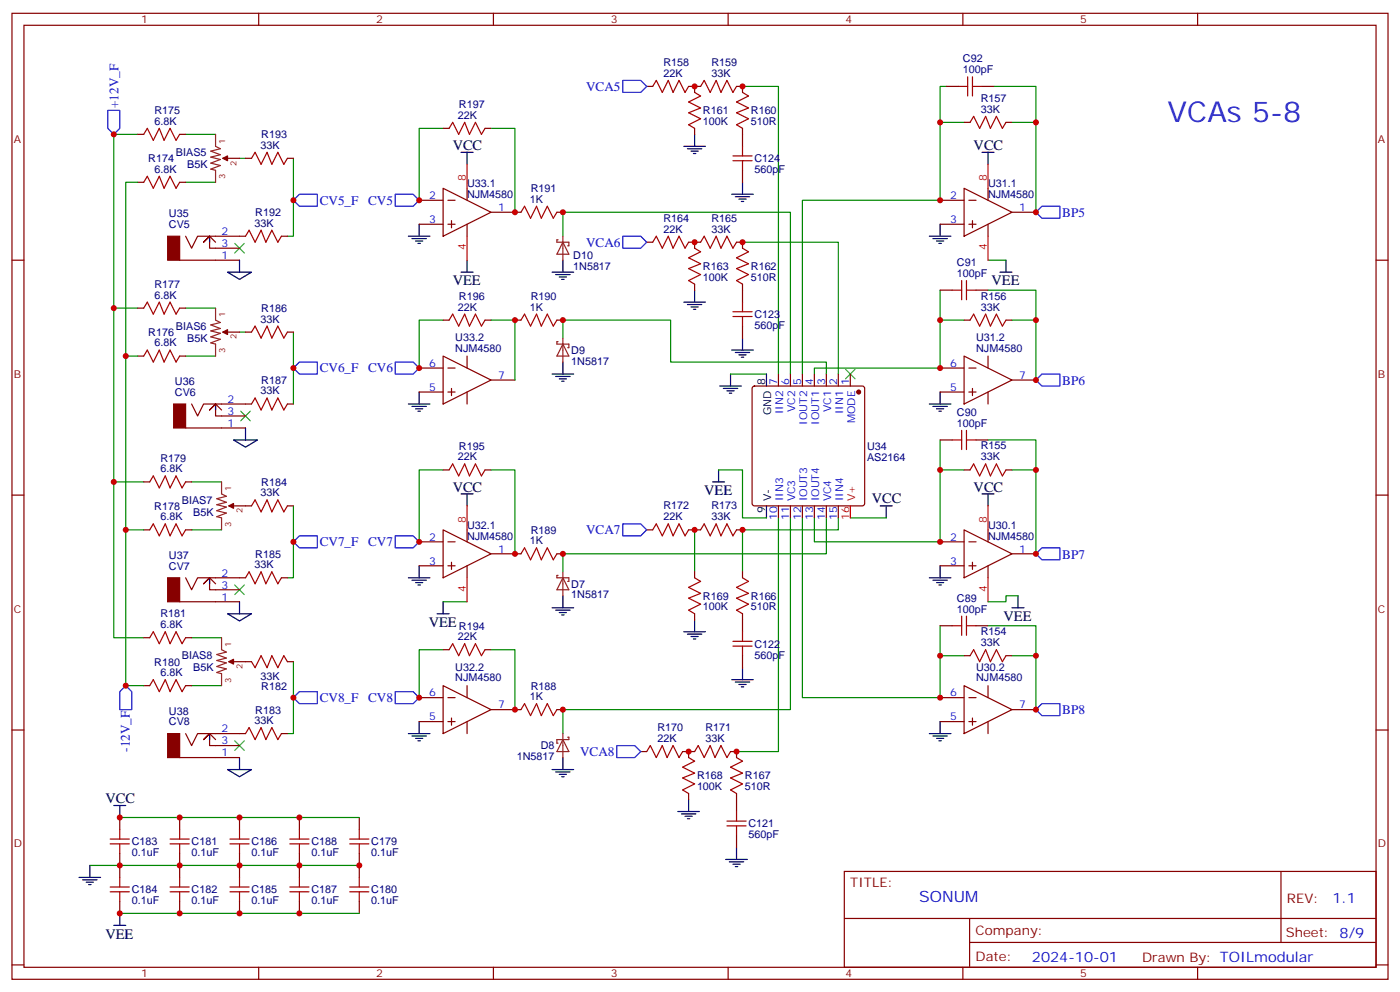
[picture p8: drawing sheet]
<svg xmlns="http://www.w3.org/2000/svg" width="412mm" height="292mm" viewBox="0 0 412 292" stroke-linecap="round" stroke-linejoin="round" font-family="sans-serif">
<g fill="none" stroke="#870000" stroke-width=".35">
<path d="M3.5 3.9h405.4v284.4h-405.4zM7.1 7.4h398.2v277.3h-398.2zM76.2 3.9v3.5M145.3 3.9v3.5M214.5 3.9v3.5M283.6 3.9v3.5M352.8 3.9v3.5M40.6 39.5h1.7M52.9 39.5h1.8M130.5 37.8h1.8M142.9 37.8h1.7M190.5 25.4h1.8"/>
<path d="M202.8 25.4h3.6M204.6 25.4v1.8M204.6 37.8v1.7M217 25.4h1.7v1.8M218.7 37.8v5.3M278.7 25.4h3.5M284 36h1.8M289.3 25.4h3.5M296.3 36h1.8M40.6 53.7h1.7M52.9 53.7h1.8M67 46.6h3.6"/>
<path d="M72.3 46.6h1.8M84.7 46.6h1.7M123.5 58.9h7M130.5 55.4l14.1 7.1-14.1 7zM131.9 58.9h2.2M137.6 55.4v3.5M218.7 50.1v3.6M276.9 58.9h7.1M284 55.4l14.1 7.1-14.1 7zM285.4 58.9h2.1M291 55.4v3.5M3.5 76.6h3.6"/>
<path d="M52.9 76.6h17.7M54.7 69.5l1.7 3.6 1.8-3.6h14.1M63.5 71.3l-1.8-1.8-1.7 1.8 1.7-1.8v3.6h8.9M82.9 69.5h1.8M123.5 66h7M131.9 66h2.2M133 64.9v2.2M137.6 66v3.5M144.6 62.5h8.9M164 62.5h1.8M190.5 71.3h1.8M202.8 71.3h3.6"/>
<path d="M204.6 71.3v1.8M217 71.3h1.7v1.8M276.9 66h7.1M285.4 66h2.1M286.5 64.9v2.2M291 66v3.5M298.1 62.5h7.1M405.3 76.6h3.6M40.6 90.7h1.7M52.9 90.7h1.8M67 97.8h3.6M72.3 97.8h1.8"/>
<path d="M84.7 97.8h1.7M130.5 94.2h1.8M142.9 94.2h1.7M151.7 94.2h1.8M164 94.2h1.8M204.6 83.6v1.8M218.7 83.6v5.3M218.7 96v3.5M276.9 85.4h3.6M284 94.2h1.8M287.5 85.4h3.5M296.3 94.2h1.8"/>
<path d="M40.6 104.8h1.7M52.9 104.8h1.8M56.4 118.9l1.8 3.5 1.8-3.5h14.1M84.7 118.9h1.7M123.5 108.3h7M123.5 115.4h7M130.5 104.8l14.1 7.1-14.1 7zM131.9 108.3h2.2M131.9 115.4h2.2M133 114.3v2.2M137.6 104.8v3.5M137.6 115.4v3.5"/>
<path d="M144.6 111.9h7.1M221.8 113.8l.4-.2h31.8l.5 .2 .2 .5v33.9l-.2 .5-.5 .2h-31.8l-.4-.2-.3-.5v-33.9zM229.3 110.1v3.5M232.8 110.1v3.5M236.4 110.1v3.5M239.9 110.1v3.5M243.4 110.1v3.5M246.9 110.1v3.5M250.5 110.1v3.5M276.9 108.3h7.1M276.9 115.4h7.1M284 104.8l14.1 7.1-14.1 7z"/>
<path d="M285.4 108.3h2.1M285.4 115.4h2.1M286.5 114.3v2.2M291 104.8v3.5M291 115.4v3.5M298.1 111.9h7.1M54.7 126h17.6M65.3 120.7l-1.8-1.8-1.8 1.8 1.8-1.8v3.5h8.8M130.5 138.3h1.8M142.9 138.3h1.7M276.9 129.5h3.6M284 138.3h1.8"/>
<path d="M287.5 129.5h3.5M296.3 138.3h1.8M3.5 145.7h3.6M42.3 156h1.8M42.3 141.9h1.8M54.7 156h1.7M54.7 141.9h1.7M68.8 148.9h5.3M84.7 148.9h1.7M123.5 159.5h7M130.5 156l14.1 7-14.1 7.1zM131.9 159.5h2.2"/>
<path d="M137.6 156v3.5M190.5 156h1.8M202.8 156h3.6M217 156h1.7M229.3 148.9v3.5M232.8 148.9v3.5M236.4 148.9v3.5M239.9 148.9v3.5M243.4 148.9v3.5M246.9 148.9v3.5M276.9 159.5h7.1M284 156l14.1 7-14.1 7.1z"/>
<path d="M285.4 159.5h2.1M291 156v3.5M405.3 145.7h3.6M52.9 177.1h17.7M54.7 170.1l1.7 3.5 1.8-3.5h14.1M63.5 171.8l-1.8-1.7-1.7 1.7 1.7-1.7v3.5h8.9M82.9 170.1h1.8M123.5 166.5h7M131.9 166.5h2.2M133 165.5v2.1M137.6 166.5v3.6M144.6 163h8.9"/>
<path d="M164 163h1.8M204.6 168.3v1.8M218.7 168.3v1.8M276.9 166.5h7.1M285.4 166.5h2.1M286.5 165.5v2.1M291 166.5v3.6M298.1 163h7.1M42.3 187.7h1.8M54.7 187.7h1.7M68.8 194.8h5.3M84.7 194.8h1.7"/>
<path d="M130.5 191.2h1.8M142.9 191.2h1.7M204.6 180.7v1.7M218.7 180.7v5.2M218.7 193v3.5M276.9 184.2h3.6M284 193h1.8M287.5 184.2h3.5M296.3 193h1.8M3.5 214.9h3.6M42.3 201.8h1.8M54.7 215.9l1.7 3.6 1.8-3.6h14.1"/>
<path d="M54.7 201.8h1.7M63.5 217.7l-1.8-1.8-1.7 1.8 1.7-1.8v3.6h8.9M82.9 215.9h1.8M123.5 205.4h7M123.5 212.4h7M130.5 201.8l14.1 7.1-14.1 7zM131.9 205.4h2.2M131.9 212.4h2.2M133 211.3v2.2M137.6 201.8v3.6M137.6 212.4v3.5M144.6 208.9h8.9"/>
<path d="M164 208.9h1.8M276.9 205.4h7.1M276.9 212.4h7.1M284 201.8l14.1 7.1-14.1 7zM285.4 205.4h2.1M285.4 212.4h2.1M286.5 211.3v2.2M291 201.8v3.6M291 212.4v3.5M298.1 208.9h7.1M405.3 214.9h3.6M52.9 223h17.7"/>
<path d="M188.7 221.2h1.8M201.1 221.2h3.5M202.8 221.2v1.8M202.8 233.6v1.7M215.2 221.2h1.8v1.8M217 233.6v5.3M35.3 240.6v3.6M35.3 251.2v7.1M52.9 240.6v3.6M52.9 251.2v7.1M70.6 240.6v3.6M70.6 251.2v7.1"/>
<path d="M88.2 240.6v3.6M88.2 251.2v7.1M105.8 240.6v3.6M105.8 251.2v7.1M217 245.9v3.5M248.7 256.5h156.6v28.2h-156.6zM377.3 256.5v20.9M35.3 265.3v3.6M52.9 265.3v3.6M70.6 265.3v3.6M88.2 265.3v3.6M105.8 265.3v3.6"/>
<path d="M248.7 270.4h156.5M285.6 277.4h119.6M285.6 270.4v14.1M3.5 284h3.6M76.2 284.7v3.6M145.3 284.7v3.6M214.5 284.7v3.6M283.6 284.7v3.6M352.8 284.7v3.6M405.3 284h3.6"/>
</g>
<g fill="none" stroke="#008700" stroke-width=".35">
<path d="M40.6 39.5h-7.1v148.2h8.8M54.7 39.5h8.8M130.5 37.8h-7v21.1M144.6 37.8h7.1v24.7M218.7 25.4h10.6v84.7M276.9 36h7.1M278.7 25.4h-1.8v33.5h-40.5v51.2M292.8 25.4h12.4v37.1M298.1 36h7.1M40.6 53.7h-3.6v148.1h5.3M54.7 53.7h8.8M70.6 46.6h1.7"/>
<path d="M86.4 46.6v22.9h-1.7M165.8 69.5v-7h67v47.6M218.7 71.3h28.2v38.8M291 76.6h5.3M33.5 90.7h7.1M54.7 90.7h8.8M70.6 97.8h1.7M86.4 97.8v21.1M130.5 94.2h-7v14.1M144.6 94.2h7.1v17.7M165.8 99.5v-5.3h31.8v12.4h45.8v3.5M276.9 85.4v22.9h-37v1.8"/>
<path d="M276.9 94.2h7.1M291 85.4h14.2v26.5M298.1 94.2h7.1M37 104.8h3.6M54.7 104.8h8.8M215.2 110.1h10.6M130.5 138.3h-7v21.2M144.6 138.3h7.1v24.7M211.7 138.3h7v14.1h7.1M276.9 129.5v30h-37v-7.1M276.9 138.3h7.1M291 129.5h14.2v33.5"/>
<path d="M298.1 138.3h7.1M33.5 141.9h8.8M37 156h5.3M56.4 141.9h8.9M56.4 156h8.9M86.4 148.9v21.2h-1.7M204.6 156v12.3M229.3 152.4v68.8h-12.3M232.8 152.4v56.5h-67v7M236.4 152.4v53h40.5v-21.2M243.4 152.4v10.6h-77.6v5.3M246.9 152.4v3.6h-28.2v12.3"/>
<path d="M250.5 152.4h10.6M130.5 177.1h7.1M299.9 175.4h-3.6v1.7h-5.3M56.4 187.7h8.9M86.4 194.8v21.1h-1.7M130.5 191.2h-7v14.2M144.6 191.2h7.1v17.7M276.9 193h7.1M291 184.2h14.2v24.7M298.1 193h7.1M56.4 201.8h8.9M26.5 254.7h79.3"/>
<path d="M35.3 240.6h70.5M35.3 268.9h70.5"/>
</g>
<g fill="none" stroke="#000" stroke-width=".35">
<path d="M204.6 39.5v3.6M135.8 44.8h3.5M137.6 44.8v3.6M201.4 43.1h6.4M202.5 43.8h4.2M203.6 44.5h2.1M204.3 45.2h.7M215.5 57.2h6.4M216.6 57.9h4.2M217.7 58.6h2.1M218.4 59.3h.7M218.7 53.7v3.5"/>
<path d="M289.3 44.8h3.5M291 44.8v3.6M61.7 69.5v1.8M70.6 76.6v3.5M120.3 69.5h6.3M121.4 70.2h4.2M122.4 70.9h2.1M123.1 71.6h.7M123.5 66v3.5M137.6 76.6v3.5M165.8 76.6v3.5M273.8 69.5h6.3"/>
<path d="M274.8 70.2h4.2M275.9 70.9h2.1M276.6 71.6h.7M276.9 66v3.5M296.3 76.6v3.5M67 80.1h7.1l-3.5 2.1zM135.8 80.1h3.5M162.6 80.1h6.4M163.7 80.8h4.2M164.7 81.5h2.2M165.5 82.2h.7M201.4 88.9h6.4"/>
<path d="M202.5 89.6h4.2M203.6 90.3h2.1M204.3 91.1h.7M204.6 85.4v3.5M218.7 99.5v3.5M294.6 80.1h3.5M63.5 118.9v1.8M120.3 118.9h6.3M121.4 119.6h4.2M123.5 115.4v3.5M162.6 110.1h6.4M163.7 110.8h4.2"/>
<path d="M164.7 111.5h2.2M165.5 112.2h.7M165.8 106.6v3.5M212 113.6h6.4M213.1 114.3h4.2M214.1 115h2.2M214.8 115.7h.7M215.2 110.1v3.5M215.5 103h6.4M216.6 103.8h4.2M217.7 104.5h2.1M218.4 105.2h.7"/>
<path d="M225.8 110.1v3.5M273.8 118.9h6.3M274.8 119.6h4.2M276.9 115.4v3.5M68.8 129.5h7l-3.5 2.1zM72.3 126v3.5M122.4 120.3h2.1M123.1 121h.7M211.7 138.3v3.6M275.9 120.3h2.1M276.6 121h.7M135.8 145.4h3.5"/>
<path d="M137.6 145.4v3.5M209.9 141.9h3.5M225.8 148.9v3.5M259.3 148.9h3.5M261.1 148.9v3.5M289.3 145.4h3.5M291 145.4v3.5M61.7 170.1v1.7M70.6 177.1v3.6M120.3 170.1h6.3M121.4 170.8h4.2M122.4 171.5h2.1"/>
<path d="M123.1 172.2h.7M123.5 166.5v3.6M130.5 177.1v3.6M162.6 178.9h6.4M163.7 179.6h4.2M165.8 175.4v3.5M273.8 170.1h6.3M274.8 170.8h4.2M275.9 171.5h2.1M276.6 172.2h.7M276.9 166.5v3.6M298.1 178.9h3.5"/>
<path d="M299.9 175.4v3.5M67 180.7h7.1l-3.5 2.1zM128.8 180.7h3.5M164.7 180.3h2.2M165.5 181h.7M201.4 185.9h6.4M202.5 186.7h4.2M203.6 187.4h2.1M204.3 188.1h.7M204.6 182.4v3.5M218.7 196.5v3.6M61.7 215.9v1.8"/>
<path d="M120.3 215.9h6.3M121.4 216.6h4.2M122.4 217.3h2.1M123.1 218.1h.7M123.5 212.4v3.5M215.5 200.1h6.4M216.6 200.8h4.2M217.7 201.5h2.1M218.4 202.2h.7M273.8 215.9h6.3M274.8 216.6h4.2M275.9 217.3h2.1"/>
<path d="M276.6 218.1h.7M276.9 212.4v3.5M33.5 237.1h3.5M35.3 237.1v3.5M67 226.5h7.1l-3.5 2.1zM70.6 223v3.5M162.6 226.5h6.4M163.7 227.2h4.2M164.7 227.9h2.2M165.5 228.6h.7M165.8 223v3.5M199.7 238.9h6.3"/>
<path d="M200.7 239.6h4.3M202.8 235.3v3.6M23.3 258.3h6.3M24.3 259h4.3M25.4 259.7h2.1M26.5 254.7v3.6M201.8 240.3h2.1M202.5 241h.7M213.8 253h6.3M214.8 253.7h4.3M215.9 254.4h2.1M216.6 255.1h.7"/>
<path d="M217 249.4v3.6M26.1 260.4h.7M33.5 272.4h3.5M35.3 268.9v3.5"/>
</g>
<path d="M137.6 48.4v7M291 48.4v7M137.6 69.5v7.1M291 69.5v7.1M137.6 148.9v7.1M250.5 148.9v3.5M291 148.9v7.1M137.6 170.1v7M291 170.1v7" fill="none" stroke="#f00" stroke-width=".35"/>
<path d="M69.1 71.6l2.9 2.9M72 71.6l-2.9 2.9M249.1 108.7l2.8 2.8M251.9 108.7l-2.8 2.8M70.9 121l2.8 2.9M73.7 121l-2.8 2.9M69.1 172.2l2.9 2.8M72 172.2l-2.9 2.8M69.1 218.1l2.9 2.8M72 218.1l-2.9 2.8" fill="none" stroke="#3c3" stroke-width=".35"/>
<g fill="none" stroke="#a10000" stroke-width=".35">
<path d="M42.3 39.5l1.1-1.7 1.8 3.5 1.7-3.5 1.4 3.5 1.8-3.5 1.8 3.5 1-1.8M132.3 37.8l1-1.8 1.8 3.5 1.8-3.5 1.4 3.5 1.8-3.5 1.7 3.5 1.1-1.7M192.3 25.4l1-1.7 1.8 3.5 1.7-3.5 1.5 3.5 1.7-3.5 1.8 3.5 1-1.8M204.6 27.2l1.8 1.1-3.6 1.7 3.6 1.8-3.6 1.4 3.6 1.8-3.6 1.7 1.8 1.1M206.4 25.4l1-1.7 1.8 3.5 1.8-3.5 1.4 3.5 1.7-3.5 1.8 3.5 1.1-1.8M218.7 27.2l1.8 1.1-3.5 1.7 3.5 1.8-3.5 1.4 3.5 1.8-3.5 1.7 1.7 1.1M282.2 25.4h2.8M285 22.6v5.7M285.8 36l1-1.7 1.8 3.5 1.7-3.5 1.4 3.5 1.8-3.5 1.8 3.5 1-1.8M286.5 22.6v5.7M286.5 25.4h2.8M42.3 53.7l1.1-1.8 1.8 3.5 1.7-3.5 1.4 3.5 1.8-3.5 1.8 3.5 1-1.7"/>
<path d="M74.1 46.6l1-1.8 1.8 3.6 1.8-3.6 1.4 3.6 1.7-3.6 1.8 3.6 1.1-1.8M215.9 45.9h5.6M215.9 47.3h5.6M218.7 43.1v2.8M218.7 47.3v2.8M72.3 69.5l1.1-1.7 1.7 3.5 1.8-3.5 1.4 3.5 1.8-3.5 1.7 3.5 1.1-1.8M153.5 62.5l1-1.8 1.8 3.5 1.7-3.5 1.5 3.5 1.7-3.5 1.8 3.5 1-1.7M192.3 71.3l1-1.8 1.8 3.6 1.7-3.6 1.5 3.6 1.7-3.6 1.8 3.6 1-1.8M204.6 73.1l1.8 1-3.6 1.8 3.6 1.7-3.6 1.5 3.6 1.7-3.6 1.8 1.8 1M206.4 71.3l1-1.8 1.8 3.6 1.8-3.6 1.4 3.6 1.7-3.6 1.8 3.6 1.1-1.8M218.7 73.1l1.8 1-3.5 1.8 3.5 1.7-3.5 1.5 3.5 1.7-3.5 1.8 1.7 1M42.3 90.7l1.1-1.8 1.8 3.6 1.7-3.6 1.4 3.6 1.8-3.6 1.8 3.6 1-1.8"/>
<path d="M74.1 97.8l1-1.8 1.8 3.5 1.8-3.5 1.4 3.5 1.7-3.5 1.8 3.5 1.1-1.7M132.3 94.2l1-1.7 1.8 3.5 1.8-3.5 1.4 3.5 1.8-3.5 1.7 3.5 1.1-1.8M153.5 94.2l1-1.7 1.8 3.5 1.7-3.5 1.5 3.5 1.7-3.5 1.8 3.5 1-1.8M215.9 91.8h5.6M215.9 93.2h5.6M218.7 88.9v2.9M218.7 93.2v2.8M280.5 85.4h2.8M283.3 82.6v5.6M284.7 82.6v5.6M284.7 85.4h2.8M285.8 94.2l1-1.7 1.8 3.5 1.7-3.5 1.4 3.5 1.8-3.5 1.8 3.5 1-1.8"/>
<path d="M42.3 104.8l1.1-1.8 1.8 3.6 1.7-3.6 1.4 3.6 1.8-3.6 1.8 3.6 1-1.8M74.1 118.9l1-1.7 1.8 3.5 1.8-3.5 1.4 3.5 1.7-3.5 1.8 3.5 1.1-1.8M132.3 138.3l1-1.7 1.8 3.5 1.8-3.5 1.4 3.5 1.8-3.5 1.7 3.5 1.1-1.8M280.5 129.5h2.8M283.3 126.7v5.6M284.7 126.7v5.6M284.7 129.5h2.8M285.8 138.3l1-1.7 1.8 3.5 1.7-3.5 1.4 3.5 1.8-3.5 1.8 3.5 1-1.8M44.1 156l1.1-1.8 1.7 3.5 1.8-3.5 1.4 3.5 1.8-3.5 1.7 3.5 1.1-1.7M44.1 141.9l1.1-1.8 1.7 3.5 1.8-3.5 1.4 3.5 1.8-3.5 1.7 3.5 1.1-1.7M74.1 148.9l1-1.8 1.8 3.6 1.8-3.6 1.4 3.6 1.7-3.6 1.8 3.6 1.1-1.8M192.3 156l1-1.8 1.8 3.5 1.7-3.5 1.5 3.5 1.7-3.5 1.8 3.5 1-1.7"/>
<path d="M206.4 156l1-1.8 1.8 3.5 1.8-3.5 1.4 3.5 1.7-3.5 1.8 3.5 1.1-1.7M72.3 170.1l1.1-1.8 1.7 3.5 1.8-3.5 1.4 3.5 1.8-3.5 1.7 3.5 1.1-1.7M153.5 163l1-1.7 1.8 3.5 1.7-3.5 1.5 3.5 1.7-3.5 1.8 3.5 1-1.8M204.6 170.1l1.8 1-3.6 1.8 3.6 1.8-3.6 1.4 3.6 1.7-3.6 1.8 1.8 1.1M218.7 170.1l1.8 1-3.5 1.8 3.5 1.8-3.5 1.4 3.5 1.7-3.5 1.8 1.7 1.1M44.1 187.7l1.1-1.8 1.7 3.6 1.8-3.6 1.4 3.6 1.8-3.6 1.7 3.6 1.1-1.8M74.1 194.8l1 1.7 1.8-3.5 1.8 3.5 1.4-3.5 1.7 3.5 1.8-3.5 1.1 1.8M132.3 191.2l1-1.7 1.8 3.5 1.8-3.5 1.4 3.5 1.8-3.5 1.7 3.5 1.1-1.8M215.9 188.8h5.6M215.9 190.2h5.6M218.7 185.9v2.9M218.7 190.2v2.8"/>
<path d="M280.5 184.2h2.8M283.3 181.4v5.6M284.7 181.4v5.6M284.7 184.2h2.8M285.8 193l1-1.8 1.8 3.6 1.7-3.6 1.4 3.6 1.8-3.6 1.8 3.6 1-1.8M44.1 201.8l1.1-1.7 1.7 3.5 1.8-3.5 1.4 3.5 1.8-3.5 1.7 3.5 1.1-1.8M72.3 215.9l1.1-1.7 1.7 3.5 1.8-3.5 1.4 3.5 1.8-3.5 1.7 3.5 1.1-1.8M153.5 208.9l1-1.8 1.8 3.5 1.7-3.5 1.5 3.5 1.7-3.5 1.8 3.5 1-1.7M190.5 221.2l1.1-1.7 1.7 3.5 1.8-3.5 1.4 3.5 1.8-3.5 1.7 3.5 1.1-1.8M202.8 223l1.8 1-3.5 1.8 3.5 1.8-3.5 1.4 3.5 1.8-3.5 1.7 1.7 1.1M204.6 221.2l1.1-1.7 1.7 3.5 1.8-3.5 1.4 3.5 1.8-3.5 1.7 3.5 1.1-1.8M217 238.9v2.8"/>
<path d="M217 223l1.7 1-3.5 1.8 3.5 1.8-3.5 1.4 3.5 1.8-3.5 1.7 1.8 1.1M32.5 247h5.6M32.5 248.4h5.6M35.3 244.2v2.8M35.3 248.4v2.8M35.3 258.3v2.8M50.1 247h5.6M50.1 248.4h5.6M52.9 244.2v2.8M52.9 248.4v2.8M52.9 258.3v2.8M67.7 247h5.7"/>
<path d="M67.7 248.4h5.7M70.6 244.2v2.8M70.6 248.4v2.8M70.6 258.3v2.8M85.4 247h5.6M85.4 248.4h5.6M88.2 244.2v2.8M88.2 248.4v2.8M88.2 258.3v2.8M103 247h5.7M103 248.4h5.7M105.8 244.2v2.8"/>
<path d="M105.8 248.4v2.8M105.8 258.3v2.8M214.1 241.7h5.7M214.1 243.1h5.7M217 243.1v2.8M32.5 261.1h5.6M32.5 262.5h5.6M35.3 262.5v2.8M50.1 261.1h5.6M50.1 262.5h5.6M52.9 262.5v2.8M67.7 261.1h5.7"/>
<path d="M67.7 262.5h5.7M70.6 262.5v2.8M85.4 261.1h5.6M85.4 262.5h5.6M88.2 262.5v2.8M103 261.1h5.7M103 262.5h5.7M105.8 262.5v2.8"/>
</g>
<g fill="none" stroke="#8c2424" stroke-width=".35">
<path d="M63.5 39.5v3.6l1.4 .7-2.8 .7 2.8 1-2.8 .7 2.8 .8-2.8 1 2.8 .7-2.8 1.1 1.4 .3v3.6M65.6 46.6h1.4M164.4 70.6h-.4v.7h3.6v1.1h-.4M165.8 69.5v7.1M165.8 71.3l1.8 3.5h-3.6zM63.5 90.7v3.5l1.4 .7-2.8 .7 2.8 1.1-2.8 .7 2.8 .7-2.8 1.1 2.8 .7-2.8 1 1.4 .4v3.5M65.6 97.8h1.4M165.8 99.5v7.1M164.4 100.6h-.4v.7h3.6v1h-.4M165.8 101.3l1.8 3.5h-3.6zM65.3 141.9v3.5l1.4 .7-2.8 .7 2.8 1-2.8 .8 2.8 .7-2.8 1 2.8 .7-2.8 1.1 1.4 .3v3.6M67.4 148.9h1.4"/>
<path d="M164.4 169.4h-.4v.7h3.6v1h-.4M165.8 170.1l1.8 3.5h-3.6zM165.8 168.3v7.1M65.3 187.7v3.5l1.4 .7-2.8 .8 2.8 1-2.8 .7 2.8 .7-2.8 1.1 2.8 .7-2.8 1 1.4 .4v3.5M67.4 194.8h1.4M165.8 215.9v7.1M165.8 217.7l1.8 3.5h-3.6zM167.2 217h.4v.7h-3.6v1.1h.4"/>
</g>
<g fill="#870000" stroke="#870000" stroke-width=".35">
<path d="M49.4 69.5h3.5v7.1h-3.5z"/>
<path d="M51.2 118.9h3.5v7.1h-3.5z"/>
<path d="M49.4 170.1h3.5v7h-3.5z"/>
<path d="M49.4 215.9h3.5v7.1h-3.5z"/>
<path d="M65.6 46.6l1.4-.7v1.4z"/>
<path d="M65.6 97.8l1.4-.8v1.5z"/>
<path d="M67.4 148.9l1.4-.7v1.4z"/>
<path d="M67.4 194.8l1.4-.7v1.4z"/>
<circle cx="252.9" cy="115.4" r=".53"/>
</g>
<g fill="none" stroke="#00f" stroke-width=".35">
<path d="M31.7 32.5h3.6v5.3l-1.8 1.7-1.8-1.7zM183.4 23.7h5.3l1.8 1.7-1.8 1.8h-5.3zM86.4 58.9l1.8-1.7h5.3v3.5h-5.3zM116.4 57.2h5.3l1.8 1.7-1.8 1.8h-5.3zM183.4 69.5h5.3l1.8 1.8-1.8 1.8h-5.3zM305.2 62.5l1.7-1.8h5.3v3.5h-5.3zM86.4 108.3l1.8-1.7h5.3v3.5h-5.3zM116.4 106.6h5.3l1.8 1.7-1.8 1.8h-5.3zM305.2 111.9l1.7-1.8h5.3v3.5h-5.3zM86.4 159.5l1.8-1.8h5.3v3.6h-5.3zM116.4 157.7h5.3l1.8 1.8-1.8 1.8h-5.3zM183.4 154.2h5.3l1.8 1.8-1.8 1.7h-5.3z"/>
<path d="M305.2 163l1.7-1.7h5.3v3.5h-5.3zM37 201.8l1.8 1.8v5.3h-3.5v-5.3zM86.4 205.4l1.8-1.8h5.3v3.5h-5.3zM116.4 203.6h5.3l1.8 1.8-1.8 1.7h-5.3zM181.7 219.5h5.3l1.7 1.7-1.7 1.8h-5.3zM305.2 208.9l1.7-1.8h5.3v3.5h-5.3z"/>
</g>
<g fill="#c00">
<circle cx="276.9" cy="205.4" r=".88"/>
<circle cx="276.9" cy="159.5" r=".88"/>
<circle cx="276.9" cy="108.3" r=".88"/>
<circle cx="276.9" cy="58.9" r=".88"/>
<circle cx="151.7" cy="208.9" r=".88"/>
<circle cx="151.7" cy="163" r=".88"/>
<circle cx="151.7" cy="62.5" r=".88"/>
<circle cx="33.5" cy="141.9" r=".88"/>
<circle cx="33.5" cy="90.7" r=".88"/>
<circle cx="37" cy="104.8" r=".88"/>
<circle cx="37" cy="156" r=".88"/>
<circle cx="305.2" cy="36" r=".88"/>
<circle cx="305.2" cy="138.3" r=".88"/>
<circle cx="305.2" cy="193" r=".88"/>
<circle cx="276.9" cy="138.3" r=".88"/>
<circle cx="217" cy="221.2" r=".88"/>
<circle cx="218.7" cy="156" r=".88"/>
<circle cx="276.9" cy="94.2" r=".88"/>
<circle cx="165.8" cy="62.5" r=".88"/>
<circle cx="165.8" cy="163" r=".88"/>
<circle cx="204.6" cy="71.3" r=".88"/>
<circle cx="204.6" cy="156" r=".88"/>
<circle cx="202.8" cy="221.2" r=".88"/>
<circle cx="204.6" cy="25.4" r=".88"/>
<circle cx="165.8" cy="208.9" r=".88"/>
<circle cx="218.7" cy="25.4" r=".88"/>
<circle cx="218.7" cy="71.3" r=".88"/>
<circle cx="276.9" cy="36" r=".88"/>
<circle cx="276.9" cy="193" r=".88"/>
<circle cx="305.2" cy="94.2" r=".88"/>
<circle cx="165.8" cy="94.2" r=".88"/>
<circle cx="151.7" cy="94.2" r=".88"/>
<circle cx="88.2" cy="268.9" r=".88"/>
<circle cx="88.2" cy="254.7" r=".88"/>
<circle cx="35.3" cy="254.7" r=".88"/>
<circle cx="105.8" cy="254.7" r=".88"/>
<circle cx="35.3" cy="268.9" r=".88"/>
<circle cx="35.3" cy="240.6" r=".88"/>
<circle cx="52.9" cy="240.6" r=".88"/>
<circle cx="70.6" cy="240.6" r=".88"/>
<circle cx="52.9" cy="254.7" r=".88"/>
<circle cx="70.6" cy="254.7" r=".88"/>
<circle cx="52.9" cy="268.9" r=".88"/>
<circle cx="70.6" cy="268.9" r=".88"/>
<circle cx="305.2" cy="62.5" r=".88"/>
<circle cx="305.2" cy="111.9" r=".88"/>
<circle cx="305.2" cy="163" r=".88"/>
<circle cx="305.2" cy="208.9" r=".88"/>
<circle cx="88.2" cy="240.6" r=".88"/>
<circle cx="123.5" cy="58.9" r=".88"/>
<circle cx="86.4" cy="58.9" r=".88"/>
<circle cx="86.4" cy="108.3" r=".88"/>
<circle cx="123.5" cy="108.3" r=".88"/>
<circle cx="86.4" cy="159.5" r=".88"/>
<circle cx="123.5" cy="159.5" r=".88"/>
<circle cx="86.4" cy="205.4" r=".88"/>
<circle cx="123.5" cy="205.4" r=".88"/>
<circle cx="37" cy="201.8" r=".88"/>
<circle cx="33.5" cy="39.5" r=".88"/>
</g>
<text font-size="8.5" fill="#00f" x="344" y="36">VCAs 5-8</text>
<text font-size="4.6" fill="#00f" x="270.8" y="265.5">SONUM</text>
<g font-size="4.2">
<text x="133.3" y="44.1">VCC</text>
<text x="286.8" y="44.1">VCC</text>
<text x="133.3" y="84">VEE</text>
<text x="292.1" y="84">VEE</text>
<text x="133.3" y="144.7">VCC</text>
<text x="207.4" y="145.7">VEE</text>
<text x="256.8" y="148.2">VCC</text>
<text x="286.8" y="144.7">VCC</text>
<text x="126.3" y="184.5">VEE</text>
<text x="295.6" y="182.8">VEE</text>
<text x="31" y="236.4">VCC</text>
<text x="31" y="276.3">VEE</text>
</g>
<g font-size="4.2" fill="#00f">
<text x="392.5" y="265.8">1.1</text>
<text x="304" y="283.1">2024-10-01</text>
</g>
<g font-size="3.9" fill="#00f">
<text x="172.6" y="26.7">VCA5</text>
<text x="34.9" y="31.8" transform="rotate(-90 34.9 31.8)">+12V_F</text>
<text x="94.2" y="60.2">CV5_F</text>
<text x="108.4" y="60.2">CV5</text>
<text x="312.9" y="63.8">BP5</text>
<text x="172.6" y="72.6">VCA6</text>
<text x="94.2" y="109.6">CV6_F</text>
<text x="108.4" y="109.6">CV6</text>
<text x="312.9" y="113.3">BP6</text>
<text x="94.2" y="160.8">CV7_F</text>
<text x="108.4" y="160.7">CV7</text>
<text x="172.6" y="157.2">VCA7</text>
<text x="312.9" y="164.4">BP7</text>
<text x="94.2" y="206.6">CV8_F</text>
<text x="108.4" y="206.6">CV8</text>
<text x="312.9" y="210.3">BP8</text>
<text x="38.3" y="221.3" transform="rotate(-90 38.3 221.3)">-12V_F</text>
<text x="170.9" y="222.5">VCA8</text>
</g>
<g font-size="3.9" fill="#800">
<text x="250.5" y="261.1">TITLE:</text>
<text x="379.1" y="265.8">REV:</text>
<text x="287.4" y="275.3">Company:</text>
<text x="378.7" y="275.9">Sheet: 8/9</text>
<text x="287.4" y="283">Date:</text>
<text x="336.4" y="283.1">Drawn By: TOILmodular</text>
</g>
<g font-size="3.2" fill="#800">
<text x="41.6" y="6.9">1</text>
<text x="110.8" y="6.9">2</text>
<text x="179.9" y="6.9">3</text>
<text x="249.1" y="6.9">4</text>
<text x="318.2" y="6.9">5</text>
<text x="4.1" y="42">A</text>
<text x="405.9" y="42">A</text>
<text x="4.1" y="111.2">B</text>
<text x="405.9" y="111.2">B</text>
<text x="4.1" y="180.3">C</text>
<text x="405.9" y="180.3">C</text>
<text x="4.1" y="249.4">D</text>
<text x="405.9" y="249.4">D</text>
<text x="41.6" y="287.7">1</text>
<text x="110.8" y="287.7">2</text>
<text x="179.9" y="287.7">3</text>
<text x="249.1" y="287.7">4</text>
<text x="318.2" y="287.7">5</text>
</g>
<g font-size="3.2" fill="#000080">
<text x="195.4" y="22.6">22K</text>
<text x="195.4" y="19.4">R158</text>
<text x="209.6" y="22.6">33K</text>
<text x="209.6" y="19.4">R159</text>
<text x="283.6" y="21.6">100pF</text>
<text x="283.6" y="18.3">C92</text>
<text x="288.9" y="30">R157</text>
<text x="45.5" y="33.5">R175</text>
<text x="134.9" y="35">22K</text>
<text x="135.2" y="31.9">R197</text>
<text x="207.1" y="33.6">R161</text>
<text x="221.2" y="33.6">R160</text>
<text x="288.9" y="33.2">33K</text>
<text x="45.5" y="36.7">6.8K</text>
<text x="77" y="40.7">R193</text>
<text x="207.1" y="36.8">100K</text>
<text x="221.2" y="36.8">510R</text>
<text x="43.7" y="47.7">R174</text>
<text x="51.8" y="46">BIAS5</text>
<text x="76.7" y="43.8">33K</text>
<text x="222.2" y="47.7">C124</text>
<text x="45.5" y="50.8">6.8K</text>
<text x="55.1" y="49.5">B5K</text>
<text x="222.2" y="51">560pF</text>
<text x="137.6" y="58.3">NJM4580</text>
<text x="137.6" y="55.1">U33.1</text>
<text x="156.1" y="59.7">1K</text>
<text x="156.4" y="56.6">R191</text>
<text x="291.1" y="58.3">NJM4580</text>
<text x="291.1" y="55.1">U31.1</text>
<text x="49.8" y="63.9">U35</text>
<text x="75.2" y="63.7">R192</text>
<text x="195.4" y="65.3">R164</text>
<text x="209.6" y="65.3">R165</text>
<text x="49.8" y="67.1">CV5</text>
<text x="74.9" y="66.7">33K</text>
<text x="195.4" y="68.5">22K</text>
<text x="209.6" y="68.5">33K</text>
<text x="168.9" y="76.3">D10</text>
<text x="168.9" y="79.5">1N5817</text>
<text x="207.1" y="82.7">100K</text>
<text x="207.1" y="79.5">R163</text>
<text x="221.2" y="82.7">510R</text>
<text x="221.2" y="79.5">R162</text>
<text x="281.9" y="81.5">100pF</text>
<text x="281.9" y="78.3">C91</text>
<text x="45.5" y="87.9">6.8K</text>
<text x="45.5" y="84.7">R177</text>
<text x="135.2" y="88.4">R196</text>
<text x="156.4" y="88.4">R190</text>
<text x="288.9" y="88.2">R156</text>
<text x="76.7" y="94.9">33K</text>
<text x="77" y="91.9">R186</text>
<text x="134.9" y="91.4">22K</text>
<text x="156.1" y="91.4">1K</text>
<text x="222.2" y="93.6">C123</text>
<text x="288.9" y="91.4">33K</text>
<text x="43.7" y="98.9">R176</text>
<text x="45.5" y="102">6.8K</text>
<text x="51.8" y="97.1">BIAS6</text>
<text x="55.1" y="100.6">B5K</text>
<text x="134.1" y="100.4">U33.2</text>
<text x="222.2" y="96.8">560pF</text>
<text x="287.6" y="100.4">U31.2</text>
<text x="134.1" y="103.6">NJM4580</text>
<text x="168.3" y="107.4">1N5817</text>
<text x="168.3" y="104.2">D9</text>
<text x="287.6" y="103.6">NJM4580</text>
<text x="51.5" y="113.3">U36</text>
<text x="77" y="113.1">R187</text>
<text x="51.5" y="116.5">CV6</text>
<text x="76.7" y="116.1">33K</text>
<text x="281.9" y="125.6">100pF</text>
<text x="281.9" y="122.4">C90</text>
<text x="47.3" y="135.9">R179</text>
<text x="134.9" y="135.5">22K</text>
<text x="135.2" y="132.5">R195</text>
<text x="255.4" y="135.6">AS2164</text>
<text x="255.4" y="132.4">U34</text>
<text x="288.9" y="135.5">33K</text>
<text x="288.9" y="132.3">R155</text>
<text x="47.3" y="139">6.8K</text>
<text x="77" y="143.1">R184</text>
<text x="53.6" y="148.3">BIAS7</text>
<text x="76.7" y="146.1">33K</text>
<text x="195.4" y="150">R172</text>
<text x="209.6" y="150">R173</text>
<text x="45.5" y="150">R178</text>
<text x="47.3" y="153.1">6.8K</text>
<text x="56.9" y="151.8">B5K</text>
<text x="137.6" y="155.7">U32.1</text>
<text x="195.4" y="153.1">22K</text>
<text x="209.6" y="153.1">33K</text>
<text x="291.1" y="155.7">U30.1</text>
<text x="137.6" y="158.9">NJM4580</text>
<text x="156.1" y="160.2">1K</text>
<text x="156.4" y="157.2">R189</text>
<text x="291.1" y="158.9">NJM4580</text>
<text x="49.8" y="167.7">CV7</text>
<text x="49.8" y="164.5">U37</text>
<text x="74.9" y="167.3">33K</text>
<text x="75.2" y="164.2">R185</text>
<text x="168.3" y="173">D7</text>
<text x="168.3" y="176.2">1N5817</text>
<text x="207.1" y="179.7">100K</text>
<text x="207.1" y="176.5">R169</text>
<text x="221.2" y="179.7">510R</text>
<text x="221.2" y="176.5">R166</text>
<text x="281.9" y="177.1">C89</text>
<text x="47.3" y="184.9">6.8K</text>
<text x="47.3" y="181.7">R181</text>
<text x="135.2" y="185.4">R194</text>
<text x="281.9" y="180.3">100pF</text>
<text x="134.9" y="188.4">22K</text>
<text x="222.2" y="190.6">C122</text>
<text x="288.9" y="190.2">33K</text>
<text x="288.9" y="187">R154</text>
<text x="45.5" y="195.9">R180</text>
<text x="53.6" y="194.1">BIAS8</text>
<text x="56.9" y="197.6">B5K</text>
<text x="134.1" y="197.4">U32.2</text>
<text x="222.2" y="193.8">560pF</text>
<text x="287.6" y="197.4">U30.2</text>
<text x="47.3" y="199">6.8K</text>
<text x="76.7" y="200.1">33K</text>
<text x="77" y="203.1">R182</text>
<text x="134.1" y="200.6">NJM4580</text>
<text x="156.4" y="203">R188</text>
<text x="287.6" y="200.6">NJM4580</text>
<text x="156.1" y="206.1">1K</text>
<text x="49.8" y="213.5">CV8</text>
<text x="49.8" y="210.3">U38</text>
<text x="74.9" y="213.1">33K</text>
<text x="75.2" y="210.1">R183</text>
<text x="193.7" y="215.2">R170</text>
<text x="207.8" y="215.2">R171</text>
<text x="159.3" y="220.6">D8</text>
<text x="193.7" y="218.4">22K</text>
<text x="207.8" y="218.4">33K</text>
<text x="152.2" y="223.8">1N5817</text>
<text x="205.3" y="232.6">100K</text>
<text x="205.3" y="229.4">R168</text>
<text x="219.4" y="232.6">510R</text>
<text x="219.4" y="229.4">R167</text>
<text x="220.5" y="243.5">C121</text>
<text x="38.8" y="252">0.1uF</text>
<text x="38.8" y="248.8">C183</text>
<text x="56.4" y="252">0.1uF</text>
<text x="56.4" y="248.8">C181</text>
<text x="74.1" y="252">0.1uF</text>
<text x="74.1" y="248.8">C186</text>
<text x="91.7" y="252">0.1uF</text>
<text x="91.7" y="248.8">C188</text>
<text x="109.4" y="252">0.1uF</text>
<text x="109.4" y="248.8">C179</text>
<text x="220.5" y="246.8">560pF</text>
<text x="38.8" y="262.9">C184</text>
<text x="56.4" y="262.9">C182</text>
<text x="74.1" y="262.9">C185</text>
<text x="91.7" y="262.9">C187</text>
<text x="109.4" y="262.9">C180</text>
<text x="38.8" y="266.1">0.1uF</text>
<text x="56.4" y="266.1">0.1uF</text>
<text x="74.1" y="266.1">0.1uF</text>
<text x="91.7" y="266.1">0.1uF</text>
<text x="109.4" y="266.1">0.1uF</text>
</g>
<g font-size="3.2" fill="#f00">
<text x="137.2" y="53.3" transform="rotate(-90 137.2 53.3)">8</text>
<text x="290.7" y="53.3" transform="rotate(-90 290.7 53.3)">8</text>
<text x="137.2" y="73.7" transform="rotate(-90 137.2 73.7)">4</text>
<text x="290.7" y="73.7" transform="rotate(-90 290.7 73.7)">4</text>
<text x="251.9" y="147.6" transform="rotate(-90 251.9 147.6)">V+</text>
<text x="137.2" y="153.8" transform="rotate(-90 137.2 153.8)">8</text>
<text x="250.1" y="153.1" transform="rotate(-90 250.1 153.1)">16</text>
<text x="290.7" y="153.8" transform="rotate(-90 290.7 153.8)">8</text>
<text x="137.2" y="174.2" transform="rotate(-90 137.2 174.2)">4</text>
<text x="290.7" y="174.2" transform="rotate(-90 290.7 174.2)">4</text>
</g>
<g font-size="3.2" fill="#00f">
<text x="126.4" y="58.6">2</text>
<text x="279.9" y="58.6">2</text>
<text x="126.4" y="65.7">3</text>
<text x="146.8" y="62.1">1</text>
<text x="279.9" y="65.7">3</text>
<text x="300.2" y="62.1">1</text>
<text x="65.3" y="69.2">2</text>
<text x="65.3" y="76.2">1</text>
<text x="65.3" y="72.7">3</text>
<text x="126.4" y="108">6</text>
<text x="279.9" y="108">6</text>
<text x="146.8" y="111.5">7</text>
<text x="229" y="113.5" transform="rotate(-90 229 113.5)">7</text>
<text x="232.5" y="113.5" transform="rotate(-90 232.5 113.5)">6</text>
<text x="236" y="113.5" transform="rotate(-90 236 113.5)">5</text>
<text x="239.5" y="113.5" transform="rotate(-90 239.5 113.5)">4</text>
<text x="243.1" y="113.5" transform="rotate(-90 243.1 113.5)">3</text>
<text x="246.6" y="113.5" transform="rotate(-90 246.6 113.5)">2</text>
<text x="250.1" y="113.5" transform="rotate(-90 250.1 113.5)">1</text>
<text x="300.2" y="111.5">7</text>
<text x="67" y="118.6">2</text>
<text x="126.4" y="115">5</text>
<text x="279.9" y="115">5</text>
<text x="67" y="125.6">1</text>
<text x="67" y="122.1">3</text>
<text x="230.7" y="122" transform="rotate(-90 230.7 122)">IIN2</text>
<text x="234.2" y="121.3" transform="rotate(-90 234.2 121.3)">VC2</text>
<text x="237.8" y="125.1" transform="rotate(-90 237.8 125.1)">IOUT2</text>
<text x="241.3" y="125.1" transform="rotate(-90 241.3 125.1)">IOUT1</text>
<text x="244.8" y="121.3" transform="rotate(-90 244.8 121.3)">VC1</text>
<text x="248.4" y="122" transform="rotate(-90 248.4 122)">IIN1</text>
<text x="251.9" y="124.6" transform="rotate(-90 251.9 124.6)">MODE</text>
<text x="230.7" y="147.6" transform="rotate(-90 230.7 147.6)">IIN3</text>
<text x="234.2" y="147.6" transform="rotate(-90 234.2 147.6)">VC3</text>
<text x="237.8" y="147.6" transform="rotate(-90 237.8 147.6)">IOUT3</text>
<text x="241.3" y="147.6" transform="rotate(-90 241.3 147.6)">IOUT4</text>
<text x="244.8" y="147.6" transform="rotate(-90 244.8 147.6)">VC4</text>
<text x="248.4" y="147.6" transform="rotate(-90 248.4 147.6)">IIN4</text>
<text x="229" y="153.1" transform="rotate(-90 229 153.1)">10</text>
<text x="232.5" y="153.1" transform="rotate(-90 232.5 153.1)">11</text>
<text x="236" y="153.1" transform="rotate(-90 236 153.1)">12</text>
<text x="239.5" y="153.1" transform="rotate(-90 239.5 153.1)">13</text>
<text x="243.1" y="153.1" transform="rotate(-90 243.1 153.1)">14</text>
<text x="246.6" y="153.1" transform="rotate(-90 246.6 153.1)">15</text>
<text x="126.4" y="159.1">2</text>
<text x="279.9" y="159.1">2</text>
<text x="126.4" y="166.2">3</text>
<text x="146.8" y="162.7">1</text>
<text x="279.9" y="166.2">3</text>
<text x="300.2" y="162.7">1</text>
<text x="65.3" y="169.7">2</text>
<text x="65.3" y="173.2">3</text>
<text x="65.3" y="176.8">1</text>
<text x="126.4" y="205">6</text>
<text x="146.8" y="208.5">7</text>
<text x="279.9" y="205">6</text>
<text x="300.2" y="208.5">7</text>
<text x="65.3" y="215.6">2</text>
<text x="126.4" y="212.1">5</text>
<text x="279.9" y="212.1">5</text>
<text x="65.3" y="219.1">3</text>
<text x="65.3" y="222.6">1</text>
</g>
<g font-size="3.2">
<text x="225.4" y="113.5" transform="rotate(-90 225.4 113.5)">8</text>
<text x="227.2" y="122.2" transform="rotate(-90 227.2 122.2)">GND</text>
<text x="227.2" y="147.6" transform="rotate(-90 227.2 147.6)">V-</text>
<text x="225.4" y="151.1" transform="rotate(-90 225.4 151.1)">9</text>
</g>
<g font-size="2.5" fill="#800">
<text x="66.3" y="42.3" transform="rotate(-90 66.3 42.3)">1</text>
<text x="66.3" y="52.8" transform="rotate(-90 66.3 52.8)">3</text>
<text x="69.7" y="48.8" transform="rotate(-90 69.7 48.8)">2</text>
<text x="66.3" y="93.4" transform="rotate(-90 66.3 93.4)">1</text>
<text x="69.7" y="99.9" transform="rotate(-90 69.7 99.9)">2</text>
<text x="66.3" y="104" transform="rotate(-90 66.3 104)">3</text>
<text x="68.1" y="144.6" transform="rotate(-90 68.1 144.6)">1</text>
<text x="68.1" y="155.1" transform="rotate(-90 68.1 155.1)">3</text>
<text x="71.4" y="151.1" transform="rotate(-90 71.4 151.1)">2</text>
<text x="68.1" y="190.4" transform="rotate(-90 68.1 190.4)">1</text>
<text x="71.4" y="196.9" transform="rotate(-90 71.4 196.9)">2</text>
<text x="68.1" y="201" transform="rotate(-90 68.1 201)">3</text>
</g>
</svg>
